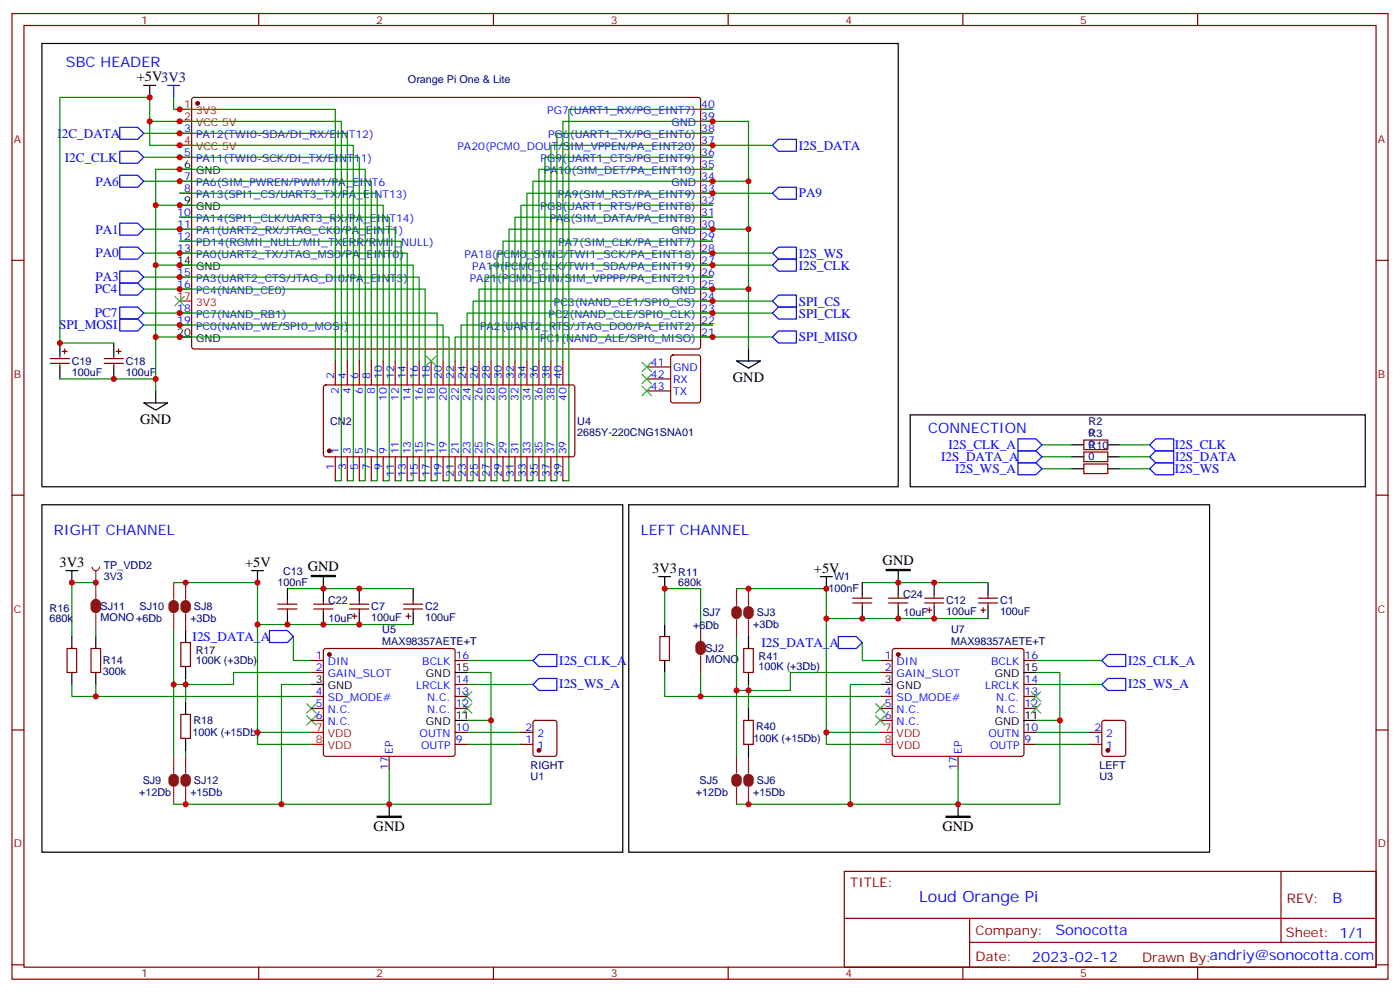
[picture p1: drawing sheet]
<svg xmlns="http://www.w3.org/2000/svg" width="412mm" height="292mm" viewBox="0 0 412 292" stroke-linecap="round" stroke-linejoin="round" font-family="sans-serif">
<g fill="none" stroke="#870000" stroke-width=".35">
<path d="M3.5 4h405.4v284.3h-405.4zM7.1 7.5h398.2v277.3h-398.2zM76.2 4v3.5M145.3 4v3.5M214.5 4v3.5M283.6 4v3.5M352.8 4v3.5M52.9 39.3h3.5M56.7 28.9l.4-.2h148.8l.5 .7-.1 72.9-.6 .5-148.8-.1-.5-.6v-72.7zM206.4 39.3h3.5M206.4 35.7h3.5M206.4 32.2h3.5"/>
<path d="M52.9 46.3h3.5M52.9 53.4h3.5M52.9 56.9h3.5M206.4 46.3h3.5M206.4 53.4h3.5M206.4 56.9h3.5M206.4 49.8h3.5M206.4 42.8h3.5M3.5 76.7h3.6M52.9 64h3.5M52.9 67.5h3.5M52.9 71h3.5"/>
<path d="M52.9 74.5h3.5M206.4 64h3.5M206.4 67.5h3.5M206.4 71h3.5M206.4 74.5h3.5M206.4 78.1h3.5M206.4 60.4h3.5M405.3 76.7h3.6M52.9 81.6h3.5M52.9 85.1h3.5M52.9 92.2h3.5M52.9 95.7h3.5"/>
<path d="M206.4 81.6h3.5M206.4 85.1h3.5M206.4 92.2h3.5M206.4 95.7h3.5M206.4 99.2h3.5M206.4 88.7h3.5M95.5 113.6l.5-.3 72.9 .1 .4 .7v20l-.7 .4-72.9-.1-.5-.6v-19.7zM98.8 106.3v7M102.3 106.3v7M105.8 106.3v7M109.4 106.3v7M112.9 106.3v7"/>
<path d="M116.4 106.3v7M119.9 106.3v7M123.5 106.3v7M127 106.3v7M130.5 106.3v7M134.1 106.3v7M137.6 106.3v7M141.1 106.3v7M144.6 106.3v7M148.2 106.3v7M151.7 106.3v7M155.2 106.3v7"/>
<path d="M158.7 106.3v7M162.3 106.3v7M165.8 106.3v7M190.5 108.1h7.1M190.5 111.6h7.1M190.5 115.1h7.1M197.8 104.7l.5-.2h7.4l.6 .5 .1 12.9-.5 .7h-7.6l-.7-.4v-13zM98.8 134.5v7.1M102.3 134.5v7.1M105.8 134.5v7.1M109.4 134.5v7.1M112.9 134.5v7.1"/>
<path d="M116.4 134.5v7.1M119.9 134.5v7.1M123.5 134.5v7.1M127 134.5v7.1M130.5 134.5v7.1M134.1 134.5v7.1M137.6 134.5v7.1M141.1 134.5v7.1M144.6 134.5v7.1M148.2 134.5v7.1M151.7 134.5v7.1M155.2 134.5v7.1"/>
<path d="M158.7 134.5v7.1M162.3 134.5v7.1M165.8 134.5v7.1M319.3 129.6h7v2.8h-7zM319.3 133.1h7v2.8h-7zM319.3 136.6h7v2.9h-7zM3.5 145.8h3.6M405.3 145.8h3.6M81.8 179.3h5.7M81.8 177.9h5.7M84.7 176.8v1.1M84.7 179.3v1.1"/>
<path d="M92.4 179.3h5.7M92.4 177.9h5.7M95.2 176.8v1.1M95.2 179.3v1.1M103 179.3h5.7M103 177.9h5.7M105.8 176.8v1.1M105.8 179.3v1.1M118.9 179.3h5.6M118.9 177.9h5.6M121.7 176.8v1.1M121.7 179.3v1.1"/>
<path d="M251.2 177.6h5.6M251.2 176.1h5.6M254 175.1v1M254 177.6v1M261.8 177.6h5.6M261.8 176.1h5.6M264.6 175.1v1M264.6 177.6v1M272.3 177.6h5.7M272.3 176.1h5.7M273 179.7h1.5M273.8 179v1.4"/>
<path d="M275.2 175.1v1M275.2 177.6v1M288.2 177.6h5.7M288.2 176.1h5.7M288.9 179.7h1.4M289.6 179v1.4M291 175.1v1M291 177.6v1M19.8 191h2.8v7h-2.8zM26.8 191h2.8v7h-2.8zM53.3 189.2h2.8v7.1h-2.8zM91.7 194.5h3.5"/>
<path d="M91.7 198h3.5M95.5 191.2l.5-.2h37.3l.5 .2 .3 .5v30.3l-.3 .5-.5 .2h-37.3l-.5-.2-.3-.5v-30.3zM103.7 181.4h1.4M104.4 180.7v1.4M119.6 181.4h1.4M120.3 180.7v1.4M134.1 194.5h3.5M194.4 187.4h2.8v7.1h-2.8zM219.1 191h2.8v7h-2.8zM259.3 194.5h3.5M259.3 198h3.5M263.1 191.2l.4-.2h37.4l.5 .2 .2 .5v30.3l-.2 .5-.5 .2h-37.4l-.5-.2-.2-.5v-30.3z"/>
<path d="M301.6 194.5h3.6M3.5 214.9h3.6M53.3 210.4h2.8v7h-2.8zM91.7 205.1h3.5M91.7 208.6h3.5M91.7 212.1h3.5M134.1 205.1h3.5M134.1 208.6h3.5M134.1 219.2h3.5M134.1 215.7h3.5M134.1 201.5h3.5M153.5 219.2h3.5"/>
<path d="M153.5 215.7h3.5M157.2 212.3l.5-.2h5.6l.7 .5v9.4l-.4 .7h-5.9l-.7-.5v-9.4zM219.1 212.1h2.8v7.1h-2.8zM259.3 205.1h3.5M259.3 208.6h3.5M259.3 212.1h3.5M301.6 205.1h3.6M301.6 208.6h3.6M301.6 219.2h3.6M301.6 215.7h3.6M301.6 201.5h3.6M321 219.2h3.6"/>
<path d="M321 215.7h3.6M324.8 212.3l.5-.2h5.6l.7 .5v9.4l-.5 .7h-5.8l-.7-.5v-9.4zM405.3 214.9h3.6M114.7 222.7v3.5M282.2 222.7v3.5M248.7 256.6h156.6v28.2h-156.6zM377.3 256.6v20.9M248.7 270.4h156.5M285.6 277.5h119.6M285.6 270.4v14.1M3.5 284.1h3.6M76.2 284.8v3.5"/>
<path d="M145.3 284.8v3.5M214.5 284.8v3.5M283.6 284.8v3.5M352.8 284.8v3.5M405.3 284.1h3.6"/>
</g>
<g fill="#870000" stroke="#870000" stroke-width=".35">
<circle cx="58.2" cy="30.4" r=".53"/>
<circle cx="97" cy="132.8" r=".53"/>
<circle cx="264.6" cy="192.7" r=".53"/>
<circle cx="97" cy="192.7" r=".53"/>
<circle cx="158.7" cy="220.9" r=".53"/>
<circle cx="326.3" cy="220.9" r=".53"/>
</g>
<path d="M52.9 32.2h3.5M52.9 35.7h3.5M52.9 42.8h3.5M52.9 88.7h3.5M91.7 215.7h3.5M91.7 219.2h3.5M259.3 215.7h3.5M259.3 219.2h3.5" fill="none" stroke="#f00" stroke-width=".35"/>
<g fill="none" stroke="#000" stroke-width=".35">
<path d="M12.3 12.8h252.3v130.5h-252.3zM42.3 25.2h3.6M44.1 25.2v3.5M52.9 49.8h3.5M52.9 60.4h3.5M52.9 78.1h3.5M52.9 99.2h3.5M217 106.3h7l-3.5 2.1zM220.5 102.8v3.5M268.1 122.2h134.1v21.1h-134.1zM315.7 131h3.6M315.7 134.5h3.6"/>
<path d="M315.7 138h3.6M326.3 131h3.5M326.3 134.5h3.5M326.3 138h3.5M12.3 148.6h171.1v102.3h-171.1zM185.2 148.6h171.1v102.3h-171.1zM19.4 168h3.5M21.2 168v3.6M74.1 168h3.5M75.8 168v3.6M84.7 173.3v3.5M95.2 169.8v7"/>
<path d="M105.8 173.3v3.5M121.7 173.3v3.5M194 169.8h3.6M195.8 169.8v3.5M241.7 169.8h3.5M243.4 169.8v3.5M254 171.6v3.5M254 178.6v3.5M264.6 168v7.1M264.6 178.6v3.5M275.2 171.6v3.5M275.2 178.6v3.5"/>
<path d="M291 171.6v3.5M291 178.6v3.5M21.2 187.4v3.6M21.2 198v3.5M28.2 187.4v3.6M28.2 198v3.5M54.7 185.7v3.5M54.7 196.3v3.5M84.7 180.4v3.5M95.2 180.4v3.5M105.8 180.4v3.5M121.7 180.4v3.5"/>
<path d="M134.1 198h3.5M195.8 183.9v3.5M195.8 194.5v3.5M220.5 187.4v3.6M220.5 198v3.5M301.6 198h3.6M54.7 206.8v3.6M54.7 217.4v3.5M91.7 201.5h3.5M134.1 212.1h3.5M220.5 208.6v3.5M220.5 219.2v3.5"/>
<path d="M259.3 201.5h3.5M301.6 212.1h3.6M114.7 236.8v3.5M282.2 236.8v3.5"/>
</g>
<g fill="none" stroke="#00f" stroke-width=".35">
<path d="M35.3 37.5h5.3l1.7 1.8-1.7 1.7h-5.3zM49.4 25.2h3.5M51.2 25.2v3.5M35.3 44.6h5.3l1.7 1.7-1.7 1.8h-5.3zM35.3 51.6h5.3l1.7 1.8-1.7 1.7h-5.3zM227.5 42.8l1.8-1.8h5.3v3.6h-5.3zM227.5 56.9l1.8-1.8h5.3v3.6h-5.3zM35.3 72.8h5.3l1.7 1.7-1.7 1.8h-5.3zM35.3 65.7h5.3l1.7 1.8-1.7 1.8h-5.3zM35.3 79.8h5.3l1.7 1.8-1.7 1.8h-5.3zM227.5 74.5l1.8-1.7h5.3v3.5h-5.3zM229.3 76.3h5.3v3.5h-5.3l-1.8-1.7z"/>
<path d="M35.3 93.9h5.3l1.7 1.8-1.7 1.8h-5.3zM35.3 83.4h5.3l1.7 1.7-1.7 1.8h-5.3zM35.3 90.4h5.3l1.7 1.8-1.7 1.7h-5.3zM227.5 88.7l1.8-1.8h5.3v3.5h-5.3zM227.5 92.2l1.8-1.8h5.3v3.5h-5.3zM227.5 99.2l1.8-1.7h5.3v3.5h-5.3zM299.9 136.3h5.3l1.7 1.7-1.7 1.8h-5.3zM299.9 132.8h5.3l1.7 1.7-1.7 1.8h-5.3zM299.9 129.2h5.3l1.7 1.8-1.7 1.8h-5.3zM338.7 138l1.7-1.7h5.3v3.5h-5.3zM338.7 131l1.7-1.8h5.3v3.6h-5.3zM338.7 134.5l1.7-1.7h5.3v3.5h-5.3z"/>
<path d="M79.4 185.7h5.3l1.7 1.7-1.7 1.8h-5.3zM158.7 192.7h5.3v3.6h-5.3l-1.7-1.8zM246.9 187.4h5.3l1.8 1.8-1.8 1.8h-5.3zM324.6 194.5l1.7-1.8h5.3v3.6h-5.3zM326.3 199.8h5.3v3.5h-5.3l-1.7-1.8zM157 201.5l1.7-1.7h5.3v3.5h-5.3z"/>
</g>
<g fill="none" stroke="#3c3" stroke-width=".35">
<path d="M51.5 87.2l2.8 2.9M54.3 87.2l-2.8 2.9M125.6 104.9l2.8 2.8M128.4 104.9l-2.8 2.8M189.1 106.6l2.8 2.9M189.1 110.2l2.8 2.8M189.1 113.7l2.8 2.8M191.9 106.6l-2.8 2.9M191.9 110.2l-2.8 2.8M191.9 113.7l-2.8 2.8M90.3 207.2l2.8 2.8M90.3 210.7l2.8 2.8"/>
<path d="M93.1 207.2l-2.8 2.8M93.1 210.7l-2.8 2.8M136.2 207.2l2.8 2.8M136.2 203.7l2.8 2.8M139 207.2l-2.8 2.8M139 203.7l-2.8 2.8M257.9 210.7l2.8 2.8M257.9 207.2l2.8 2.8M260.7 210.7l-2.8 2.8M260.7 207.2l-2.8 2.8M303.7 203.7l2.9 2.8M303.7 207.2l2.9 2.8"/>
<path d="M306.6 203.7l-2.9 2.8M306.6 207.2l-2.9 2.8"/>
</g>
<g fill="none" stroke="#008700" stroke-width=".35">
<path d="M42.3 39.3h60v67M44.1 35.7h56.4v105.9h-1.7M44.1 35.7v7.1h60v98.8h-1.8M44.1 35.7v-7h-26.5v72.3M51.2 28.7v3.5h47.6v74.1M209.9 39.3h-45.9v102.3h-1.7M209.9 32.2h-42.3v109.4h-1.8M42.3 46.3h63.5v60M42.3 53.4h67.1v52.9M52.9 56.9h58.2v84.7h-1.7M209.9 49.8h-51.2v56.5M209.9 46.3h-49.4v95.3h-1.8"/>
<path d="M220.5 53.4h-63.5v88.2h-1.8M227.5 42.8h-65.2v63.5M227.5 56.9h-72.3v49.4M42.3 67.5h74.1v38.8M42.3 74.5h77.6v31.8M45.9 60.4v-10.6h61.7v91.8h-1.8M45.9 60.4h67v45.9M45.9 78.1h75.8v63.5h-1.8M45.9 78.1v21.1h86.4v42.4h-1.8M45.9 60.4v17.7M52.9 64h61.8v77.6h-1.8M52.9 71h65.3v70.6h-1.8"/>
<path d="M209.9 71h-61.7v35.3M209.9 64h-58.2v42.3M209.9 60.4h-56.4v81.2h-1.8M220.5 67.5h-70.6v74.1h-1.7M227.5 74.5h-81.1v67.1h-1.8M227.5 78.1h-82.9v28.2M42.3 95.7h88.2v10.6M42.3 81.6h81.2v24.7M42.3 85.1h82.9v56.5h-1.7M42.3 92.2h86.5v49.4h-1.8M209.9 95.7h-74.1v45.9h-1.7M209.9 81.6h-67v60h-1.8"/>
<path d="M220.5 85.1h-79.4v21.2M227.5 88.7h-88.2v52.9h-1.7M227.5 92.2h-89.9v14.1M227.5 99.2h-93.4v7.1M220.5 102.8v-67.1h-54.7v70.6M306.9 138h8.8M306.9 134.5h8.8M306.9 131h8.8M329.8 138h8.9M329.8 134.5h8.9M329.8 131h8.9M28.2 171.6h-7v15.8"/>
<path d="M51.2 171.6h24.6v47.6h15.9M84.7 173.3h37M217 173.3h26.4v45.9h15.9M254 171.6h37M28.2 185.7v1.7M51.2 185.7v37M54.7 199.8v7M75.8 183.9h45.9M86.4 187.4v7.1h5.3M91.7 198h-22.9v3.5h-17.6M137.6 198h7v14.1M137.6 194.5h19.4"/>
<path d="M195.8 183.9v-10.6h10.6v10.6M195.8 198v7.1h63.5M206.4 198v7.1M217 187.4v35.3M243.4 182.1h47.6M254 189.2v5.3h5.3M259.3 198h-26.5v5.3h-12.3v5.3M305.2 198h7v14.1M305.2 194.5h19.4M21.2 201.5v3.6h70.5M28.2 201.5v3.6M75.8 215.7h15.9"/>
<path d="M91.7 201.5h-8.8v35.3h31.8v-10.6M137.6 212.1h7v24.7h-29.9M137.6 215.7h15.9M137.6 201.5h19.4M137.6 219.2h15.9M220.5 201.5v1.8h-3.5M243.4 215.7h15.9M259.3 201.5h-8.8v35.3h31.7v-10.6M305.2 212.1h7v24.7h-30M305.2 215.7h15.8M305.2 201.5h19.4M305.2 219.2h15.8"/>
<path d="M51.2 236.8h31.7M54.7 220.9v1.8M217 236.8h33.5"/>
</g>
<path d="M91.7 169.4h7.1v.4h-7.1zM261.1 167.7h7v.3h-7zM111.1 240.3h7.1v.4h-7.1zM278.7 240.3h7.1v.4h-7.1z" fill="#000" stroke="#000" stroke-width=".35"/>
<g fill="none" stroke="#8c2424" stroke-width="1.8">
<path d="M27.5 178.3a.76 .76 0 0 1 .7-1.1 .76 .76 0 0 1 .7 1.1M27.5 179a.71 .71 0 0 0 .7 .7 .71 .71 0 0 0 .7-.7M50.4 178.3a.71 .71 0 0 1 .8-.7 .71 .71 0 0 1 .7 .7M50.4 179a.71 .71 0 0 0 .8 .7 .71 .71 0 0 0 .7-.7M54 178.3a.71 .71 0 0 1 .7-.7 .71 .71 0 0 1 .7 .7M54 179a.71 .71 0 0 0 .7 .7 .71 .71 0 0 0 .7-.7M205.7 190.6a.76 .76 0 0 1 .7-1.1 .76 .76 0 0 1 .7 1.1M205.7 191.3a.71 .71 0 0 0 .7 .7 .71 .71 0 0 0 .7-.7M216.3 180a.71 .71 0 0 1 .7-.7 .71 .71 0 0 1 .7 .7M216.3 180.7a.71 .71 0 0 0 .7 .7 .71 .71 0 0 0 .7-.7M219.8 180a.71 .71 0 0 1 .7-.7 .71 .71 0 0 1 .7 .7M219.8 180.7a.71 .71 0 0 0 .7 .7 .71 .71 0 0 0 .7-.7"/>
<path d="M50.4 229.4a.71 .71 0 0 1 .8-.7 .71 .71 0 0 1 .7 .7M50.4 230.1a.71 .71 0 0 0 .8 .7 .71 .71 0 0 0 .7-.7M54 229.4a.71 .71 0 0 1 .7-.7 .71 .71 0 0 1 .7 .7M54 230.1a.71 .71 0 0 0 .7 .7 .71 .71 0 0 0 .7-.7M216.3 229.4a.71 .71 0 0 1 .7-.7 .71 .71 0 0 1 .7 .7M216.3 230.1a.71 .71 0 0 0 .7 .7 .71 .71 0 0 0 .7-.7M219.8 229.4a.71 .71 0 0 1 .7-.7 .71 .71 0 0 1 .7 .7M219.8 230.1a.71 .71 0 0 0 .7 .7 .71 .71 0 0 0 .7-.7"/>
</g>
<g fill="none" stroke="#8c2424" stroke-width=".35">
<path d="M27.2 167a1.06 1.06 0 0 0 1 1 1.06 1.06 0 0 0 1.1-1M28.2 168v8.5M28.2 177.2v2.5M51.2 171.6v4.9M54.7 171.6v4.9M217 173.3v5M220.5 173.3v5M28.2 180.7v5M51.2 180.7v5M54.7 180.7v5M206.4 183.9v4.9M206.4 189.5v2.5"/>
<path d="M206.4 193.1v4.9M217 182.5v4.9M220.5 182.5v4.9M51.2 222.7v4.9M51.2 231.9v4.9M54.7 222.7v4.9M54.7 231.9v4.9M217 222.7v4.9M217 231.9v4.9M220.5 222.7v4.9M220.5 231.9v4.9"/>
</g>
<circle cx="28.2" cy="171.6" r=".18" fill="#8c2424"/>
<path d="M14.8 105.6h5.7M14.8 107h5.7M17.6 104.5v1.1M17.6 107v1.1M18.3 103.5h1.5M19 102.8v1.4M30.7 105.6h5.6M30.7 107h5.6M33.5 104.5v1.1M33.5 107v1.1M34.2 103.5h1.4M34.9 102.8v1.4" fill="none" stroke="#870000" stroke-width=".35"/>
<path d="M17.6 101v3.5M17.6 108.1v3.5M33.5 101v3.5M33.5 108.1v3.5M42.3 118.6h7.1l-3.5 2.2zM45.9 115.1v3.5" fill="none" stroke="#000" stroke-width=".35"/>
<path d="M45.9 99.2v15.9M17.6 101h15.9M17.6 111.6h28.3" fill="none" stroke="#008700" stroke-width=".35"/>
<g fill="#c00">
<circle cx="52.9" cy="39.3" r=".88"/>
<circle cx="52.9" cy="46.3" r=".88"/>
<circle cx="52.9" cy="60.4" r=".88"/>
<circle cx="52.9" cy="95.7" r=".88"/>
<circle cx="209.9" cy="99.2" r=".88"/>
<circle cx="209.9" cy="92.2" r=".88"/>
<circle cx="209.9" cy="85.1" r=".88"/>
<circle cx="209.9" cy="78.1" r=".88"/>
<circle cx="209.9" cy="42.8" r=".88"/>
<circle cx="209.9" cy="35.7" r=".88"/>
<circle cx="52.9" cy="35.7" r=".88"/>
<circle cx="52.9" cy="42.8" r=".88"/>
<circle cx="52.9" cy="49.8" r=".88"/>
<circle cx="52.9" cy="78.1" r=".88"/>
<circle cx="52.9" cy="99.2" r=".88"/>
<circle cx="209.9" cy="88.7" r=".88"/>
<circle cx="209.9" cy="74.5" r=".88"/>
<circle cx="209.9" cy="67.5" r=".88"/>
<circle cx="209.9" cy="53.4" r=".88"/>
<circle cx="52.9" cy="74.5" r=".88"/>
<circle cx="52.9" cy="67.5" r=".88"/>
<circle cx="52.9" cy="81.6" r=".88"/>
<circle cx="45.9" cy="78.1" r=".88"/>
<circle cx="45.9" cy="60.4" r=".88"/>
<circle cx="220.5" cy="85.1" r=".88"/>
<circle cx="220.5" cy="67.5" r=".88"/>
<circle cx="220.5" cy="53.4" r=".88"/>
<circle cx="44.1" cy="35.7" r=".88"/>
<circle cx="105.8" cy="183.9" r=".88"/>
<circle cx="105.8" cy="173.3" r=".88"/>
<circle cx="275.2" cy="182.1" r=".88"/>
<circle cx="275.2" cy="171.6" r=".88"/>
<circle cx="95.3" cy="183.9" r=".88"/>
<circle cx="95.3" cy="173.3" r=".88"/>
<circle cx="264.6" cy="182.1" r=".88"/>
<circle cx="84.7" cy="183.9" r=".88"/>
<circle cx="264.6" cy="171.6" r=".88"/>
<circle cx="254" cy="182.1" r=".88"/>
<circle cx="282.2" cy="236.8" r=".88"/>
<circle cx="312.2" cy="212.1" r=".88"/>
<circle cx="144.6" cy="212.1" r=".88"/>
<circle cx="114.7" cy="236.8" r=".88"/>
<circle cx="52.9" cy="53.4" r=".88"/>
<circle cx="52.9" cy="85.1" r=".88"/>
<circle cx="52.9" cy="92.2" r=".88"/>
<circle cx="52.9" cy="32.2" r=".88"/>
<circle cx="220.5" cy="173.3" r=".88"/>
<circle cx="220.5" cy="236.8" r=".88"/>
<circle cx="217" cy="203.3" r=".88"/>
<circle cx="220.5" cy="203.3" r=".88"/>
<circle cx="250.5" cy="236.8" r=".88"/>
<circle cx="243.4" cy="182.1" r=".88"/>
<circle cx="243.4" cy="215.7" r=".88"/>
<circle cx="243.4" cy="173.3" r=".88"/>
<circle cx="195.8" cy="173.3" r=".88"/>
<circle cx="206.4" cy="205.1" r=".88"/>
<circle cx="51.2" cy="201.5" r=".88"/>
<circle cx="54.7" cy="201.5" r=".88"/>
<circle cx="82.9" cy="236.8" r=".88"/>
<circle cx="54.7" cy="236.8" r=".88"/>
<circle cx="75.8" cy="183.9" r=".88"/>
<circle cx="75.8" cy="215.7" r=".88"/>
<circle cx="75.8" cy="171.6" r=".88"/>
<circle cx="54.7" cy="171.6" r=".88"/>
<circle cx="21.2" cy="171.6" r=".88"/>
<circle cx="28.2" cy="205.1" r=".88"/>
<circle cx="209.9" cy="56.9" r=".88"/>
<circle cx="28.2" cy="171.6" r=".88"/>
<circle cx="45.9" cy="99.2" r=".88"/>
<circle cx="45.9" cy="111.6" r=".88"/>
<circle cx="33.5" cy="111.6" r=".88"/>
<circle cx="17.6" cy="101" r=".88"/>
<circle cx="44.1" cy="28.7" r=".88"/>
</g>
<text font-size="4.6" fill="#00f" x="270.8" y="265.6">Loud Orange Pi</text>
<g font-size="4.2" fill="#00f">
<text x="19.4" y="19.9">SBC HEADER</text>
<text x="273.4" y="127.5">CONNECTION</text>
<text x="15.9" y="157.4">RIGHT CHANNEL</text>
<text x="188.7" y="157.4">LEFT CHANNEL</text>
<text x="392.5" y="265.8">B</text>
<text x="310.9" y="275.4">Sonocotta</text>
<text x="304" y="283.2">2023-02-12</text>
</g>
<g font-size="4.2">
<text x="40.3" y="23.9">+5V3V3</text>
<text x="215.9" y="112.4">GND</text>
<text x="41.3" y="124.7">GND</text>
<text x="17.5" y="166.9">3V3</text>
<text x="72.2" y="166.9">+5V</text>
<text x="260" y="166.5">GND</text>
<text x="90.7" y="168.2">GND</text>
<text x="192.1" y="168.6">3V3</text>
<text x="239.8" y="168.6">+5V</text>
<text x="110.1" y="244.7">GND</text>
<text x="277.6" y="244.8">GND</text>
</g>
<g font-size="3.9" fill="#00f">
<text x="17" y="40.5">I2C_DATA</text>
<text x="19.1" y="47.6">I2C_CLK</text>
<text x="235.3" y="44.1">I2S_DATA</text>
<text x="28.1" y="54.6">PA6</text>
<text x="235.3" y="58.1">PA9</text>
<text x="28.1" y="68.8">PA1</text>
<text x="28.1" y="75.8">PA0</text>
<text x="235.3" y="75.9">I2S_WS</text>
<text x="28.1" y="82.9">PA3</text>
<text x="235.3" y="79.4">I2S_CLK</text>
<text x="27.9" y="86.4">PC4</text>
<text x="235.3" y="90">SPI_CS</text>
<text x="27.9" y="93.5">PC7</text>
<text x="235.3" y="93.5">SPI_CLK</text>
<text x="17.4" y="97">SPI_MOSI</text>
<text x="235.3" y="100.6">SPI_MISO</text>
<text x="277.2" y="135.8">I2S_DATA_A</text>
<text x="279.4" y="132.3">I2S_CLK_A</text>
<text x="346.1" y="132.3">I2S_CLK</text>
<text x="346.1" y="135.8">I2S_DATA</text>
<text x="281.3" y="139.3">I2S_WS_A</text>
<text x="346.1" y="139.3">I2S_WS</text>
<text x="56.7" y="188.7">I2S_DATA_A</text>
<text x="224.3" y="190.5">I2S_DATA_A</text>
<text x="164.7" y="195.8">I2S_CLK_A</text>
<text x="332.3" y="195.8">I2S_CLK_A</text>
<text x="164.7" y="202.5">I2S_WS_A</text>
<text x="332.3" y="202.5">I2S_WS_A</text>
</g>
<g font-size="3.9" fill="#800">
<text x="250.5" y="261.2">TITLE:</text>
<text x="379.1" y="265.8">REV:</text>
<text x="287.4" y="275.4">Company:</text>
<text x="378.7" y="276">Sheet: 1/1</text>
<text x="287.4" y="283">Date:</text>
<text x="336.4" y="283.1">Drawn By:andriy@sonocotta.com</text>
</g>
<g font-size="3.2" fill="#800">
<text x="41.6" y="7">1</text>
<text x="110.8" y="7">2</text>
<text x="179.9" y="7">3</text>
<text x="249.1" y="7">4</text>
<text x="318.2" y="7">5</text>
<text x="4.1" y="42.1">A</text>
<text x="405.9" y="42.1">A</text>
<text x="4.1" y="111.2">B</text>
<text x="405.9" y="111.2">B</text>
<text x="4.1" y="180.4">C</text>
<text x="405.9" y="180.4">C</text>
<text x="4.1" y="249.5">D</text>
<text x="405.9" y="249.5">D</text>
<text x="41.6" y="287.8">1</text>
<text x="110.8" y="287.8">2</text>
<text x="179.9" y="287.8">3</text>
<text x="249.1" y="287.8">4</text>
<text x="318.2" y="287.8">5</text>
</g>
<g font-size="3.2" fill="#000080">
<text x="120.2" y="24.5">Orange Pi One &amp; Lite</text>
<text x="21.2" y="107.4">C19</text>
<text x="37" y="107.4">C18</text>
<text x="21.2" y="110.6">100uF</text>
<text x="37" y="110.6">100uF</text>
<text x="97.2" y="125.1">CN2</text>
<text x="170" y="125.1">U4</text>
<text x="320.7" y="125.2">R2</text>
<text x="170" y="128.3">2685Y-220CNG1SNA01</text>
<text x="320.7" y="128.5">0</text>
<text x="320.7" y="128.8">R3</text>
<text x="320.7" y="132">0</text>
<text x="320.7" y="135.6">0</text>
<text x="320.7" y="132.3">R10</text>
<text x="30.5" y="167.4">TP_VDD2</text>
<text x="30.5" y="170.7">3V3</text>
<text x="81.8" y="172.7">100nF</text>
<text x="83.4" y="169.2">C13</text>
<text x="199.8" y="172.7">680k</text>
<text x="199.8" y="169.5">R11</text>
<text x="245.7" y="170.9">W1</text>
<text x="29.7" y="179.7">SJ11</text>
<text x="41.1" y="179.7">SJ10</text>
<text x="57.1" y="179.7">SJ8</text>
<text x="96.7" y="178">C22</text>
<text x="109.4" y="179.8">C7</text>
<text x="125.2" y="179.8">C2</text>
<text x="244" y="174.5">100nF</text>
<text x="266" y="176.2">C24</text>
<text x="278.7" y="178">C12</text>
<text x="294.6" y="178">C1</text>
<text x="14.6" y="183.3">680k</text>
<text x="14.6" y="180.1">R16</text>
<text x="29.7" y="182.9">MONO +6Db</text>
<text x="56.1" y="183.3">+3Db</text>
<text x="96.8" y="183.3">10uF</text>
<text x="109.4" y="182.9">100uF</text>
<text x="125.2" y="182.9">100uF</text>
<text x="204.2" y="185.1">+6Db</text>
<text x="206.9" y="181.5">SJ7</text>
<text x="221.9" y="185">+3Db</text>
<text x="222.9" y="181.5">SJ3</text>
<text x="266.1" y="181.5">10uF</text>
<text x="278.7" y="181.2">100uF</text>
<text x="294.6" y="181.2">100uF</text>
<text x="112.6" y="189.9">MAX98357AETE+T</text>
<text x="112.6" y="186.5">U5</text>
<text x="280.2" y="189.9">MAX98357AETE+T</text>
<text x="280.2" y="186.5">U7</text>
<text x="30.3" y="195.7">R14</text>
<text x="57.6" y="195.7">100K (+3Db)</text>
<text x="57.6" y="192.5">R17</text>
<text x="207.8" y="195.3">MONO</text>
<text x="207.8" y="192.1">SJ2</text>
<text x="223.5" y="197.4">100K (+3Db)</text>
<text x="223.5" y="194.2">R41</text>
<text x="30.3" y="198.9">300k</text>
<text x="57" y="213.3">R18</text>
<text x="222.8" y="215.1">R40</text>
<text x="56.7" y="216.8">100K (+15Db)</text>
<text x="221.9" y="218.6">100K (+15Db)</text>
<text x="156.3" y="226.4">RIGHT</text>
<text x="323.9" y="226.4">LEFT</text>
<text x="42" y="230.9">SJ9</text>
<text x="57.1" y="230.9">SJ12</text>
<text x="156.3" y="229.8">U1</text>
<text x="206.1" y="230.9">SJ5</text>
<text x="222.9" y="230.9">SJ6</text>
<text x="323.9" y="229.8">U3</text>
<text x="41" y="234.4">+12Db</text>
<text x="56.1" y="234.4">+15Db</text>
<text x="205" y="234.5">+12Db</text>
<text x="221.9" y="234.4">+15Db</text>
</g>
<g font-size="3.2" fill="#f00">
<text x="54.3" y="31.9">1</text>
<text x="54.3" y="35.4">2</text>
<text x="57.7" y="33.6">3V3</text>
<text x="57.7" y="37.1">VCC 5V</text>
<text x="54.3" y="42.4">4</text>
<text x="57.7" y="44.2">VCC 5V</text>
<text x="52.2" y="88.3">17</text>
<text x="57.7" y="90.1">3V3</text>
<text x="93.1" y="215.3">7</text>
<text x="260.6" y="215.3">7</text>
<text x="93.1" y="218.8">8</text>
<text x="96.6" y="217.1">VDD</text>
<text x="96.6" y="220.6">VDD</text>
<text x="260.6" y="218.8">8</text>
<text x="264.1" y="217.1">VDD</text>
<text x="264.1" y="220.6">VDD</text>
</g>
<g font-size="3.2" fill="#00f">
<text x="161.2" y="33.6">PG7(UART1_RX/PG_EINT7)</text>
<text x="206.6" y="35.4">39</text>
<text x="206.6" y="31.9">40</text>
<text x="54.3" y="38.9">3</text>
<text x="57.7" y="40.7">PA12(TWI0-SDA/DI_RX/EINT12)</text>
<text x="161.5" y="40.7">PG6(UART1_TX/PG_EINT6)</text>
<text x="197.8" y="37.1">GND</text>
<text x="206.6" y="38.9">38</text>
<text x="54.3" y="46">5</text>
<text x="57.7" y="47.7">PA11(TWI0-SCK/DI_TX/EINT11)</text>
<text x="134.8" y="44.2">PA20(PCM0_DOUT/SIM_VPPEN/PA_EINT20)</text>
<text x="159.3" y="47.7">PG9(UART1_CTS/PG_EINT9)</text>
<text x="206.6" y="46">36</text>
<text x="206.6" y="42.4">37</text>
<text x="54.3" y="53">7</text>
<text x="160.2" y="51.3">PA10(SIM_DET/PA_EINT10)</text>
<text x="206.6" y="53">34</text>
<text x="206.6" y="49.5">35</text>
<text x="54.3" y="56.6">8</text>
<text x="57.7" y="54.8">PA6(SIM_PWREN/PWM1/PA_EINT6</text>
<text x="57.7" y="58.3">PA13(SPI1_CS/UART3_TX/PA_EINT13)</text>
<text x="164.3" y="58.3">PA9(SIM_RST/PA_EINT9)</text>
<text x="197.8" y="54.8">GND</text>
<text x="206.6" y="56.6">33</text>
<text x="52.2" y="63.6">10</text>
<text x="57.7" y="65.4">PA14(SPI1_CLK/UART3_RX/PA_EINT14)</text>
<text x="159.3" y="61.8">PG8(UART1_RTS/PG_EINT8)</text>
<text x="161.9" y="65.4">PA8(SIM_DATA/PA_EINT8)</text>
<text x="206.6" y="63.6">31</text>
<text x="206.6" y="60.1">32</text>
<text x="52.2" y="67.1">11</text>
<text x="52.2" y="70.7">12</text>
<text x="57.7" y="68.9">PA1(UART2_RX/JTAG_CK0/PA_EINT1)</text>
<text x="197.8" y="68.9">GND</text>
<text x="206.6" y="70.7">29</text>
<text x="206.6" y="67.1">30</text>
<text x="52.2" y="74.2">13</text>
<text x="57.7" y="72.4">PD14(RGMII_NULL/MII_TXERR/RMII_NULL)</text>
<text x="57.7" y="76">PA0(UART2_TX/JTAG_MS0/PA_EINT0)</text>
<text x="136.8" y="76">PA18(PCM0_SYNC/TWI1_SCK/PA_EINT18)</text>
<text x="164.5" y="72.4">PA7(SIM_CLK/PA_EINT7)</text>
<text x="206.6" y="77.7">27</text>
<text x="206.6" y="74.2">28</text>
<text x="52.2" y="81.2">15</text>
<text x="57.7" y="83">PA3(UART2_CTS/JTAG_DI0/PA_EINT3)</text>
<text x="138.4" y="83">PA21(PCM0_DIN/SIM_VPPPP/PA_EINT21)</text>
<text x="139.1" y="79.5">PA19(PCM0_CLK/TWI1_SDA/PA_EINT19)</text>
<text x="206.6" y="81.2">26</text>
<text x="52.2" y="84.8">16</text>
<text x="57.7" y="86.5">PC4(NAND_CE0)</text>
<text x="197.8" y="86.5">GND</text>
<text x="206.6" y="88.3">24</text>
<text x="206.6" y="84.8">25</text>
<text x="52.2" y="91.8">18</text>
<text x="52.2" y="95.4">19</text>
<text x="57.7" y="93.6">PC7(NAND_RB1)</text>
<text x="161.6" y="93.6">PC2(NAND_CLE/SPI0_CLK)</text>
<text x="163.1" y="90.1">PC3(NAND_CE1/SPI0_CS)</text>
<text x="206.6" y="95.4">22</text>
<text x="206.6" y="91.8">23</text>
<text x="57.7" y="97.1">PC0(NAND_WE/SPI0_MOSI)</text>
<text x="141.4" y="97.1">PA2(UART2_RTS/JTAG_DO0/PA_EINT2)</text>
<text x="159.2" y="100.6">PC1(NAND_ALE/SPI0_MISO)</text>
<text x="206.6" y="98.9">21</text>
<text x="191.8" y="107.7">41</text>
<text x="98.4" y="111.6" transform="rotate(-90 98.4 111.6)">2</text>
<text x="102" y="111.6" transform="rotate(-90 102 111.6)">4</text>
<text x="105.5" y="111.6" transform="rotate(-90 105.5 111.6)">6</text>
<text x="109" y="111.6" transform="rotate(-90 109 111.6)">8</text>
<text x="112.5" y="111.6" transform="rotate(-90 112.5 111.6)">10</text>
<text x="116.1" y="111.6" transform="rotate(-90 116.1 111.6)">12</text>
<text x="119.6" y="111.6" transform="rotate(-90 119.6 111.6)">14</text>
<text x="123.1" y="111.6" transform="rotate(-90 123.1 111.6)">16</text>
<text x="126.6" y="111.6" transform="rotate(-90 126.6 111.6)">18</text>
<text x="130.2" y="111.6" transform="rotate(-90 130.2 111.6)">20</text>
<text x="133.7" y="111.6" transform="rotate(-90 133.7 111.6)">22</text>
<text x="137.2" y="111.6" transform="rotate(-90 137.2 111.6)">24</text>
<text x="140.8" y="111.6" transform="rotate(-90 140.8 111.6)">26</text>
<text x="144.3" y="111.6" transform="rotate(-90 144.3 111.6)">28</text>
<text x="147.8" y="111.6" transform="rotate(-90 147.8 111.6)">30</text>
<text x="151.3" y="111.6" transform="rotate(-90 151.3 111.6)">32</text>
<text x="154.9" y="111.6" transform="rotate(-90 154.9 111.6)">34</text>
<text x="158.4" y="111.6" transform="rotate(-90 158.4 111.6)">36</text>
<text x="161.9" y="111.6" transform="rotate(-90 161.9 111.6)">38</text>
<text x="165.5" y="111.6" transform="rotate(-90 165.5 111.6)">40</text>
<text x="191.8" y="111.2">42</text>
<text x="198.3" y="109.1">GND</text>
<text x="198.3" y="112.6">RX</text>
<text x="99.8" y="116.1" transform="rotate(-90 99.8 116.1)">2</text>
<text x="103.4" y="116.1" transform="rotate(-90 103.4 116.1)">4</text>
<text x="106.9" y="116.1" transform="rotate(-90 106.9 116.1)">6</text>
<text x="110.4" y="116.1" transform="rotate(-90 110.4 116.1)">8</text>
<text x="113.9" y="118.1" transform="rotate(-90 113.9 118.1)">10</text>
<text x="117.5" y="118.1" transform="rotate(-90 117.5 118.1)">12</text>
<text x="121" y="118.1" transform="rotate(-90 121 118.1)">14</text>
<text x="124.5" y="118.1" transform="rotate(-90 124.5 118.1)">16</text>
<text x="128.1" y="118.1" transform="rotate(-90 128.1 118.1)">18</text>
<text x="131.6" y="118.1" transform="rotate(-90 131.6 118.1)">20</text>
<text x="135.1" y="118.1" transform="rotate(-90 135.1 118.1)">22</text>
<text x="138.6" y="118.1" transform="rotate(-90 138.6 118.1)">24</text>
<text x="142.2" y="118.1" transform="rotate(-90 142.2 118.1)">26</text>
<text x="145.7" y="118.1" transform="rotate(-90 145.7 118.1)">28</text>
<text x="149.2" y="118.1" transform="rotate(-90 149.2 118.1)">30</text>
<text x="152.8" y="118.1" transform="rotate(-90 152.8 118.1)">32</text>
<text x="156.3" y="118.1" transform="rotate(-90 156.3 118.1)">34</text>
<text x="159.8" y="118.1" transform="rotate(-90 159.8 118.1)">36</text>
<text x="163.3" y="118.1" transform="rotate(-90 163.3 118.1)">38</text>
<text x="166.9" y="118.1" transform="rotate(-90 166.9 118.1)">40</text>
<text x="191.8" y="114.8">43</text>
<text x="198.3" y="116.2">TX</text>
<text x="99.8" y="133.8" transform="rotate(-90 99.8 133.8)">1</text>
<text x="103.4" y="133.8" transform="rotate(-90 103.4 133.8)">3</text>
<text x="106.9" y="133.8" transform="rotate(-90 106.9 133.8)">5</text>
<text x="110.4" y="133.8" transform="rotate(-90 110.4 133.8)">7</text>
<text x="113.9" y="133.8" transform="rotate(-90 113.9 133.8)">9</text>
<text x="117.5" y="133.8" transform="rotate(-90 117.5 133.8)">11</text>
<text x="121" y="133.8" transform="rotate(-90 121 133.8)">13</text>
<text x="124.5" y="133.8" transform="rotate(-90 124.5 133.8)">15</text>
<text x="128.1" y="133.8" transform="rotate(-90 128.1 133.8)">17</text>
<text x="131.6" y="133.8" transform="rotate(-90 131.6 133.8)">19</text>
<text x="135.1" y="133.8" transform="rotate(-90 135.1 133.8)">21</text>
<text x="138.6" y="133.8" transform="rotate(-90 138.6 133.8)">23</text>
<text x="142.2" y="133.8" transform="rotate(-90 142.2 133.8)">25</text>
<text x="145.7" y="133.8" transform="rotate(-90 145.7 133.8)">27</text>
<text x="149.2" y="133.8" transform="rotate(-90 149.2 133.8)">29</text>
<text x="152.8" y="133.8" transform="rotate(-90 152.8 133.8)">31</text>
<text x="156.3" y="133.8" transform="rotate(-90 156.3 133.8)">33</text>
<text x="159.8" y="133.8" transform="rotate(-90 159.8 133.8)">35</text>
<text x="163.3" y="133.8" transform="rotate(-90 163.3 133.8)">37</text>
<text x="166.9" y="133.8" transform="rotate(-90 166.9 133.8)">39</text>
<text x="98.4" y="138.3" transform="rotate(-90 98.4 138.3)">1</text>
<text x="102" y="138.3" transform="rotate(-90 102 138.3)">3</text>
<text x="105.5" y="138.3" transform="rotate(-90 105.5 138.3)">5</text>
<text x="109" y="138.3" transform="rotate(-90 109 138.3)">7</text>
<text x="112.5" y="138.3" transform="rotate(-90 112.5 138.3)">9</text>
<text x="116.1" y="140.3" transform="rotate(-90 116.1 140.3)">11</text>
<text x="119.6" y="140.3" transform="rotate(-90 119.6 140.3)">13</text>
<text x="123.1" y="140.3" transform="rotate(-90 123.1 140.3)">15</text>
<text x="126.6" y="140.3" transform="rotate(-90 126.6 140.3)">17</text>
<text x="130.2" y="140.3" transform="rotate(-90 130.2 140.3)">19</text>
<text x="133.7" y="140.3" transform="rotate(-90 133.7 140.3)">21</text>
<text x="137.2" y="140.3" transform="rotate(-90 137.2 140.3)">23</text>
<text x="140.8" y="140.3" transform="rotate(-90 140.8 140.3)">25</text>
<text x="144.3" y="140.3" transform="rotate(-90 144.3 140.3)">27</text>
<text x="147.8" y="140.3" transform="rotate(-90 147.8 140.3)">29</text>
<text x="151.3" y="140.3" transform="rotate(-90 151.3 140.3)">31</text>
<text x="154.9" y="140.3" transform="rotate(-90 154.9 140.3)">33</text>
<text x="158.4" y="140.3" transform="rotate(-90 158.4 140.3)">35</text>
<text x="161.9" y="140.3" transform="rotate(-90 161.9 140.3)">37</text>
<text x="165.5" y="140.3" transform="rotate(-90 165.5 140.3)">39</text>
<text x="93.1" y="194.1">1</text>
<text x="93.1" y="197.7">2</text>
<text x="96.6" y="195.9">DIN</text>
<text x="124.4" y="195.9">BCLK</text>
<text x="134.2" y="194.1">16</text>
<text x="260.6" y="194.1">1</text>
<text x="260.6" y="197.7">2</text>
<text x="264.1" y="195.9">DIN</text>
<text x="292" y="195.9">BCLK</text>
<text x="301.8" y="194.1">16</text>
<text x="96.6" y="199.4">GAIN_SLOT</text>
<text x="122.6" y="203">LRCLK</text>
<text x="134.2" y="201.2">14</text>
<text x="264.1" y="199.4">GAIN_SLOT</text>
<text x="290.2" y="203">LRCLK</text>
<text x="301.8" y="201.2">14</text>
<text x="93.1" y="204.7">4</text>
<text x="93.1" y="208.2">5</text>
<text x="96.6" y="206.5">SD_MODE#</text>
<text x="125.9" y="206.5">N.C.</text>
<text x="134.2" y="208.2">12</text>
<text x="134.2" y="204.7">13</text>
<text x="260.6" y="204.7">4</text>
<text x="260.6" y="208.2">5</text>
<text x="264.1" y="206.5">SD_MODE#</text>
<text x="293.4" y="206.5">N.C.</text>
<text x="301.8" y="208.2">12</text>
<text x="301.8" y="204.7">13</text>
<text x="93.1" y="211.8">6</text>
<text x="96.6" y="210">N.C.</text>
<text x="96.6" y="213.5">N.C.</text>
<text x="125.9" y="210">N.C.</text>
<text x="134.2" y="215.3">10</text>
<text x="154.8" y="215.3">2</text>
<text x="260.6" y="211.8">6</text>
<text x="264.1" y="210">N.C.</text>
<text x="264.1" y="213.5">N.C.</text>
<text x="293.4" y="210">N.C.</text>
<text x="301.8" y="215.3">10</text>
<text x="322.4" y="215.3">2</text>
<text x="123.6" y="217.1">OUTN</text>
<text x="124.1" y="220.6">OUTP</text>
<text x="134.2" y="218.8">9</text>
<text x="154.8" y="218.8">1</text>
<text x="158.3" y="220.6">1</text>
<text x="158.3" y="217.1">2</text>
<text x="291.2" y="217.1">OUTN</text>
<text x="291.6" y="220.6">OUTP</text>
<text x="301.8" y="218.8">9</text>
<text x="322.4" y="218.8">1</text>
<text x="325.9" y="220.6">1</text>
<text x="325.9" y="217.1">2</text>
<text x="114.3" y="226.7" transform="rotate(-90 114.3 226.7)">17</text>
<text x="115.7" y="222" transform="rotate(-90 115.7 222)">EP</text>
<text x="281.9" y="226.7" transform="rotate(-90 281.9 226.7)">17</text>
<text x="283.3" y="222" transform="rotate(-90 283.3 222)">EP</text>
</g>
<g font-size="3.2">
<text x="54.3" y="49.5">6</text>
<text x="57.7" y="51.3">GND</text>
<text x="54.3" y="60.1">9</text>
<text x="57.7" y="61.8">GND</text>
<text x="52.2" y="77.7">14</text>
<text x="57.7" y="79.5">GND</text>
<text x="52.2" y="98.9">20</text>
<text x="57.7" y="100.6">GND</text>
<text x="134.2" y="197.7">15</text>
<text x="301.8" y="197.7">15</text>
<text x="93.1" y="201.2">3</text>
<text x="96.6" y="203">GND</text>
<text x="125.5" y="199.4">GND</text>
<text x="260.6" y="201.2">3</text>
<text x="264.1" y="203">GND</text>
<text x="293" y="199.4">GND</text>
<text x="125.5" y="213.5">GND</text>
<text x="134.2" y="211.8">11</text>
<text x="293" y="213.5">GND</text>
<text x="301.8" y="211.8">11</text>
</g>
</svg>
